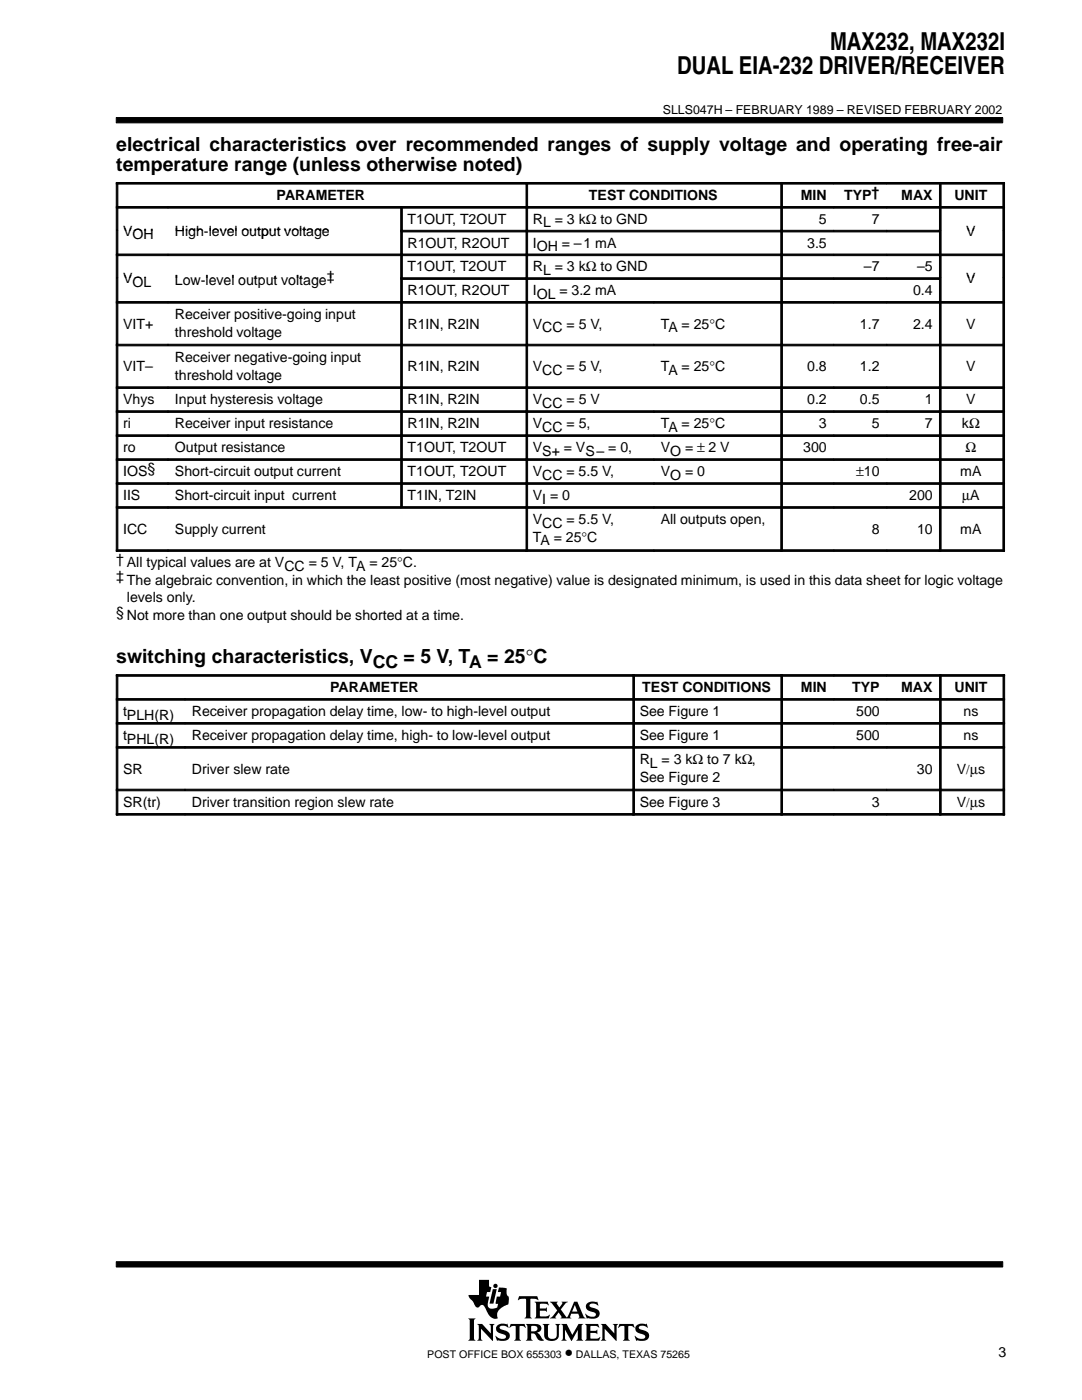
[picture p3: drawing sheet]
<svg xmlns="http://www.w3.org/2000/svg" width="216mm" height="279mm" viewBox="0 0 216 279" stroke-linecap="round" stroke-linejoin="round" font-family="sans-serif">
<g fill="#000" stroke="#000" stroke-width=".2">
<path d="M23.2 23.5h176.9v1h-176.9z" fill-rule="evenodd"/>
<path d="M23.2 251.8h176.9v1.1h-176.9z" fill-rule="evenodd"/>
</g>
<g fill="#000">
<path d="M98.3 257.3h.8l-.6 2.9h-.8z"/>
<path d="M93.4 263.1h1.5l-.3 .4v3.7l.3 .4h-1.5l.3-.4v-3.7z" fill-rule="evenodd"/>
<path d="M95.2 264.2h1l1.7 1.9v-1.5l-.3-.4h1.1l-.3 .4v3l-2.4-2.4v2l.3 .4h-1.1l.3-.6v-2.3z" fill-rule="evenodd"/>
<path d="M95.6 255.4h2v1.3l.4 .2-.2 1h-.6l-.2 .9h.6l-.3 1.2 .1 .7a.9 .9 0 0 0 1.2 .4l.6-.1 .2-.8-.5-.1 .2-1.3h.7l.2-.9h-.7l.3-1 1.5 .2v1.1l.2 .4 .2 .2v.7a.81 .81 0 0 1-.6 1 2.73 2.73 0 0 0-1.7 1.7l.1 .9h-.1a1.81 1.81 0 0 1-2.1-1.5l-.3-.6a.7 .7 0 0 0-.6-.6 .7 .7 0 0 0-.7 .5 1.12 1.12 0 0 1-1.1-1l-.7-.8-.2-.7h2.1z" fill-rule="evenodd"/>
<path d="M99.2 264.6a1.71 1.71 0 0 1 1.7-.4l.2 .1 .1-.1 .3 .8-.6-.3-.8-.1a.41 .41 0 0 0-.4 .5 .41 .41 0 0 0 .5 .3 1.29 1.29 0 0 1 1.5 1.4 1.08 1.08 0 0 1-1.2 .8l-1.1-.1-.2 .1-.4-1 .8 .5 .5 .1 .6-.1 .3-.2a.72 .72 0 0 0-.9-.7 .99 .99 0 0 1-1-.5 .99 .99 0 0 1 .1-1.1z" fill-rule="evenodd"/>
<path d="M101.9 264.2h2.8l.2 .8-.7-.4h-.4l-.1 .2v2.4l.3 .4h-1.4l.3-.4v-2.4l-.1-.2h-.5l-.7 .4z" fill-rule="evenodd"/>
<path d="M103.6 258.7h3.6l.2 .8-.4-.3-1.2 .1v3.5l.3 .3h-1.4l.2-.2 .1-.3v-3.2l-.1-.2h-.8l-.7 .3z" fill-rule="evenodd"/>
<path d="M104.9 264.2h1.9a.9 .9 0 0 1 1 .4 .9 .9 0 0 1 0 1.1l-.7 .2 .5 .4 .9 1.2a1.2 1.2 0 0 1-1.6-1l-.3-.3-.6-.1v1l.3 .5h-1.4l.3-.6v-2.3z" fill-rule="evenodd"/>
<path d="M106.7 259.8h2.6l.1 .7-.5-.3-1.2 .1v.8h1.1l.3-.2v.9l-.4-.2h-1v1l.2 .1h1.2l.5-.3h.1l-.2 .7h-2.8l.3-.5v-2.3z" fill-rule="evenodd"/>
<path d="M108.3 264.2h1.3l-.3 .4v2a.65 .65 0 0 0 .7 .6h.6l.4-.4 .1-2.1-.3-.5h1l-.3 .4v1.8a1.54 1.54 0 0 1-2.4 1l-.5-.7v-2.1z" fill-rule="evenodd"/>
<path d="M112 264.2h1.1l1.1 2.2 1.2-2.2h1l-.3 .4v2.6l.3 .4h-1.4l.3-.4v-1.8l-1.3 2.2-1.3-2.2v1.7l.4 .5h-1.1l.3-.6v-2.3z" fill-rule="evenodd"/>
<path d="M109.7 259.8h1.6l-.2 .3 .5 .8 .6-.8-.1-.3h1.2l-.4 .3-1 1.2 1.2 1.6 1.5-3.1h.6l1.2 2.9 .4 .4-1.4-.1a.22 .22 0 0 0 .2-.1 .22 .22 0 0 0 0-.3l-.2-.4h-1.4l-.2 .7 .2 .2h-2.2l.2-.3-.5-.9-.7 .9 .2 .3h-1.3l.6-.4 .9-1.2z" fill-rule="evenodd"/>
<path d="M117.1 260.2a2.08 2.08 0 0 1 1.9-.3l.2-.2 .1 .9a1.22 1.22 0 0 0-1.7-.1 .82 .82 0 0 0 .9 .6 1.06 1.06 0 0 1 1.2 1.1 1.06 1.06 0 0 1-1.2 1l-1.2-.1-.2 .1-.3-1 .8 .5 .8 .1a.46 .46 0 0 0 .5-.5 .46 .46 0 0 0-.5-.4l-.2-.1a1.11 1.11 0 0 1-1.2-1.5z" fill-rule="evenodd"/>
<path d="M116.7 264.2h2.6l.2 .8-.6-.4-1.1 .1v.9h1.1l.3-.2v.9l-.4-.3h-1v1.1l1.3 .1 .7-.4-.3 .8h-2.8l.3-.4v-2.6z" fill-rule="evenodd"/>
<path d="M119.9 264.2h1l1.7 1.9v-1.5l-.3-.4h1l-.3 .4v3l-2.3-2.4v2l.3 .4h-1.1l.3-.4v-2.6z" fill-rule="evenodd"/>
<path d="M123.6 264.2h2.8l.2 .8-.6-.4h-.5l-.1 .2v2.4l.3 .4h-1.4l.3-.4v-2.4l-.1-.2h-.5l-.7 .4z" fill-rule="evenodd"/>
<path d="M127 264.6a1.74 1.74 0 0 1 1.6-.4l.3 .1 .1-.1 .3 .8h-.1a1.2 1.2 0 0 0-1.7-.1 1.47 1.47 0 0 0 1.3 .7 1.03 1.03 0 0 1 .7 1.2 1.03 1.03 0 0 1-1.2 .8l-1.1-.1-.2 .1-.4-1 .9 .5 .9 .1a.45 .45 0 0 0 .4-.6 .45 .45 0 0 0-.6-.3l-.2-.1a1.11 1.11 0 0 1-1.2-1.4z" fill-rule="evenodd"/>
<circle cx="98.9" cy="256.6" r=".43"/>
</g>
<g fill="#fff">
<path d="M114.7 260.4l.5 1.4h-1z"/>
<path d="M106 264.7l.6-.1a.56 .56 0 0 1 .6 .5 .56 .56 0 0 1-.6 .6h-.6z" fill-rule="evenodd"/>
</g>
<g fill="#000" stroke="#000" stroke-width=".2">
<path d="M23.2 36.4h.3v4.8h-.3z" fill-rule="evenodd"/>
<path d="M23.2 36.4h81.7v.3h-81.7z" fill-rule="evenodd"/>
<path d="M105 36.4h.3v4.8h-.3z" fill-rule="evenodd"/>
<path d="M105 36.4h50.8v.3h-50.8z" fill-rule="evenodd"/>
<path d="M155.8 36.4h.3v4.8h-.3z" fill-rule="evenodd"/>
<path d="M155.8 36.4h10.5v.3h-10.5z" fill-rule="evenodd"/>
<path d="M166.3 36.4h10.6v.3h-10.6z" fill-rule="evenodd"/>
<path d="M176.9 36.4h10.5v.3h-10.5z" fill-rule="evenodd"/>
<path d="M187.5 36.4h.3v4.8h-.3z" fill-rule="evenodd"/>
<path d="M187.5 36.4h12.9v.3h-12.9z" fill-rule="evenodd"/>
<path d="M200.1 36.4h.3v4.8h-.3z" fill-rule="evenodd"/>
<path d="M23.2 41.2h.3v4.7h-.3z" fill-rule="evenodd"/>
<path d="M23.2 41.2h10.3v.3h-10.3z" fill-rule="evenodd"/>
<path d="M23.2 46h.3v4.7h-.3z" fill-rule="evenodd"/>
<path d="M23.2 50.7h.3v4.7h-.3z" fill-rule="evenodd"/>
<path d="M23.2 50.7h10.3v.3h-10.3z" fill-rule="evenodd"/>
<path d="M23.2 55.4h.3v4.8h-.3z" fill-rule="evenodd"/>
<path d="M33.5 41.2h46.4v.3h-46.4z" fill-rule="evenodd"/>
<path d="M33.5 50.7h46.4v.3h-46.4z" fill-rule="evenodd"/>
<path d="M80 41.2h.3v4.7h-.3z" fill-rule="evenodd"/>
<path d="M80 41.2h24.9v.3h-24.9z" fill-rule="evenodd"/>
<path d="M80 46h.3v4.7h-.3z" fill-rule="evenodd"/>
<path d="M80 46h24.9v.3h-24.9z" fill-rule="evenodd"/>
<path d="M80 50.7h.3v4.7h-.3z" fill-rule="evenodd"/>
<path d="M80 50.7h24.9v.3h-24.9z" fill-rule="evenodd"/>
<path d="M80 55.4h.3v4.8h-.3z" fill-rule="evenodd"/>
<path d="M80 55.4h24.9v.4h-24.9z" fill-rule="evenodd"/>
<path d="M105 41.2h.3v4.7h-.3z" fill-rule="evenodd"/>
<path d="M105 41.2h50.8v.3h-50.8z" fill-rule="evenodd"/>
<path d="M105 46h.3v4.7h-.3z" fill-rule="evenodd"/>
<path d="M105 46h50.8v.3h-50.8z" fill-rule="evenodd"/>
<path d="M105 50.7h.3v4.7h-.3z" fill-rule="evenodd"/>
<path d="M105 50.7h50.8v.3h-50.8z" fill-rule="evenodd"/>
<path d="M105 55.4h.3v4.8h-.3z" fill-rule="evenodd"/>
<path d="M105 55.4h50.8v.4h-50.8z" fill-rule="evenodd"/>
<path d="M155.8 41.2h.3v4.7h-.3z" fill-rule="evenodd"/>
<path d="M155.8 41.2h10.5v.3h-10.5z" fill-rule="evenodd"/>
<path d="M155.8 46h.3v4.7h-.3z" fill-rule="evenodd"/>
<path d="M155.8 46h10.5v.3h-10.5z" fill-rule="evenodd"/>
<path d="M155.8 50.7h.3v4.7h-.3z" fill-rule="evenodd"/>
<path d="M155.8 50.7h10.5v.3h-10.5z" fill-rule="evenodd"/>
<path d="M155.8 55.4h.3v4.8h-.3z" fill-rule="evenodd"/>
<path d="M155.8 55.4h10.5v.4h-10.5z" fill-rule="evenodd"/>
<path d="M166.3 41.2h10.6v.3h-10.6z" fill-rule="evenodd"/>
<path d="M166.3 46h10.6v.3h-10.6z" fill-rule="evenodd"/>
<path d="M166.3 50.7h10.6v.3h-10.6z" fill-rule="evenodd"/>
<path d="M166.3 55.4h10.6v.4h-10.6z" fill-rule="evenodd"/>
<path d="M176.9 41.2h10.5v.3h-10.5z" fill-rule="evenodd"/>
<path d="M176.9 46h10.5v.3h-10.5z" fill-rule="evenodd"/>
<path d="M176.9 50.7h10.5v.3h-10.5z" fill-rule="evenodd"/>
<path d="M176.9 55.4h10.5v.4h-10.5z" fill-rule="evenodd"/>
<path d="M187.5 41.2h.3v4.7h-.3z" fill-rule="evenodd"/>
<path d="M187.5 41.2h12.9v.3h-12.9z" fill-rule="evenodd"/>
<path d="M187.5 46h.3v4.7h-.3z" fill-rule="evenodd"/>
<path d="M187.5 50.7h.3v4.7h-.3z" fill-rule="evenodd"/>
<path d="M187.5 50.7h12.9v.3h-12.9z" fill-rule="evenodd"/>
<path d="M187.5 55.4h.3v4.8h-.3z" fill-rule="evenodd"/>
<path d="M200.1 41.2h.3v4.7h-.3z" fill-rule="evenodd"/>
<path d="M200.1 46h.3v4.7h-.3z" fill-rule="evenodd"/>
<path d="M200.1 50.7h.3v4.7h-.3z" fill-rule="evenodd"/>
<path d="M200.1 55.4h.3v4.8h-.3z" fill-rule="evenodd"/>
<path d="M23.2 60.2h.3v8.5h-.3z" fill-rule="evenodd"/>
<path d="M23.2 60.2h10.3v.3h-10.3z" fill-rule="evenodd"/>
<path d="M23.2 68.7h.3v8.5h-.3z" fill-rule="evenodd"/>
<path d="M23.2 68.7h10.3v.3h-10.3z" fill-rule="evenodd"/>
<path d="M23.2 77.2h.3v4.8h-.3z" fill-rule="evenodd"/>
<path d="M23.2 77.2h10.3v.3h-10.3z" fill-rule="evenodd"/>
<path d="M33.5 60.2h46.4v.3h-46.4z" fill-rule="evenodd"/>
<path d="M33.5 68.7h46.4v.3h-46.4z" fill-rule="evenodd"/>
<path d="M33.5 77.2h46.4v.3h-46.4z" fill-rule="evenodd"/>
<path d="M80 60.2h.3v8.5h-.3z" fill-rule="evenodd"/>
<path d="M80 60.2h24.9v.3h-24.9z" fill-rule="evenodd"/>
<path d="M80 68.7h.3v8.5h-.3z" fill-rule="evenodd"/>
<path d="M80 68.7h24.9v.3h-24.9z" fill-rule="evenodd"/>
<path d="M80 77.2h.3v4.8h-.3z" fill-rule="evenodd"/>
<path d="M80 77.2h24.9v.3h-24.9z" fill-rule="evenodd"/>
<path d="M105 60.2h.3v8.5h-.3z" fill-rule="evenodd"/>
<path d="M105 60.2h25.5v.3h-25.5z" fill-rule="evenodd"/>
<path d="M105 68.7h.3v8.5h-.3z" fill-rule="evenodd"/>
<path d="M105 68.7h25.5v.3h-25.5z" fill-rule="evenodd"/>
<path d="M105 77.2h.3v4.8h-.3z" fill-rule="evenodd"/>
<path d="M105 77.2h50.8v.3h-50.8z" fill-rule="evenodd"/>
<path d="M130.5 60.2h25.3v.3h-25.3z" fill-rule="evenodd"/>
<path d="M130.5 68.7h25.3v.3h-25.3z" fill-rule="evenodd"/>
<path d="M155.8 60.2h.3v8.5h-.3z" fill-rule="evenodd"/>
<path d="M155.8 60.2h10.5v.3h-10.5z" fill-rule="evenodd"/>
<path d="M155.8 68.7h.3v8.5h-.3z" fill-rule="evenodd"/>
<path d="M155.8 68.7h10.5v.3h-10.5z" fill-rule="evenodd"/>
<path d="M155.8 77.2h.3v4.8h-.3z" fill-rule="evenodd"/>
<path d="M155.8 77.2h10.5v.3h-10.5z" fill-rule="evenodd"/>
<path d="M166.3 60.2h10.6v.3h-10.6z" fill-rule="evenodd"/>
<path d="M166.3 68.7h10.6v.3h-10.6z" fill-rule="evenodd"/>
<path d="M166.3 77.2h10.6v.3h-10.6z" fill-rule="evenodd"/>
<path d="M176.9 60.2h10.5v.3h-10.5z" fill-rule="evenodd"/>
<path d="M176.9 68.7h10.5v.3h-10.5z" fill-rule="evenodd"/>
<path d="M176.9 77.2h10.5v.3h-10.5z" fill-rule="evenodd"/>
<path d="M187.5 60.2h.3v8.5h-.3z" fill-rule="evenodd"/>
<path d="M187.5 60.2h12.9v.3h-12.9z" fill-rule="evenodd"/>
<path d="M187.5 68.7h.3v8.5h-.3z" fill-rule="evenodd"/>
<path d="M187.5 68.7h12.9v.3h-12.9z" fill-rule="evenodd"/>
<path d="M187.5 77.2h.3v4.8h-.3z" fill-rule="evenodd"/>
<path d="M187.5 77.2h12.9v.3h-12.9z" fill-rule="evenodd"/>
<path d="M200.1 60.2h.3v8.5h-.3z" fill-rule="evenodd"/>
<path d="M200.1 68.7h.3v8.5h-.3z" fill-rule="evenodd"/>
<path d="M200.1 77.2h.3v4.8h-.3z" fill-rule="evenodd"/>
<path d="M23.2 82h.3v4.8h-.3z" fill-rule="evenodd"/>
<path d="M23.2 82h10.3v.3h-10.3z" fill-rule="evenodd"/>
<path d="M23.2 86.8h.3v4.7h-.3z" fill-rule="evenodd"/>
<path d="M23.2 86.8h10.3v.3h-10.3z" fill-rule="evenodd"/>
<path d="M23.2 91.6h.3v4.7h-.3z" fill-rule="evenodd"/>
<path d="M23.2 91.6h10.3v.3h-10.3z" fill-rule="evenodd"/>
<path d="M23.2 96.3h.3v4.8h-.3z" fill-rule="evenodd"/>
<path d="M23.2 96.3h10.3v.4h-10.3z" fill-rule="evenodd"/>
<path d="M33.5 82h46.4v.3h-46.4z" fill-rule="evenodd"/>
<path d="M33.5 86.8h46.4v.3h-46.4z" fill-rule="evenodd"/>
<path d="M33.5 91.6h46.4v.3h-46.4z" fill-rule="evenodd"/>
<path d="M33.5 96.3h46.4v.4h-46.4z" fill-rule="evenodd"/>
<path d="M80 82h.3v4.8h-.3z" fill-rule="evenodd"/>
<path d="M80 82h24.9v.3h-24.9z" fill-rule="evenodd"/>
<path d="M80 86.8h.3v4.7h-.3z" fill-rule="evenodd"/>
<path d="M80 86.8h24.9v.3h-24.9z" fill-rule="evenodd"/>
<path d="M80 91.6h.3v4.7h-.3z" fill-rule="evenodd"/>
<path d="M80 91.6h24.9v.3h-24.9z" fill-rule="evenodd"/>
<path d="M80 96.3h.3v4.8h-.3z" fill-rule="evenodd"/>
<path d="M80 96.3h24.9v.4h-24.9z" fill-rule="evenodd"/>
<path d="M105 82h.3v4.8h-.3z" fill-rule="evenodd"/>
<path d="M105 82h25.5v.3h-25.5z" fill-rule="evenodd"/>
<path d="M105 86.8h.3v4.7h-.3z" fill-rule="evenodd"/>
<path d="M105 86.8h25.5v.3h-25.5z" fill-rule="evenodd"/>
<path d="M105 91.6h.3v4.7h-.3z" fill-rule="evenodd"/>
<path d="M105 91.6h25.5v.3h-25.5z" fill-rule="evenodd"/>
<path d="M105 96.3h.3v4.8h-.3z" fill-rule="evenodd"/>
<path d="M105 96.3h25.5v.4h-25.5z" fill-rule="evenodd"/>
<path d="M130.5 82h25.3v.3h-25.3z" fill-rule="evenodd"/>
<path d="M130.5 86.8h25.3v.3h-25.3z" fill-rule="evenodd"/>
<path d="M130.5 91.6h25.3v.3h-25.3z" fill-rule="evenodd"/>
<path d="M130.5 96.3h25.3v.4h-25.3z" fill-rule="evenodd"/>
<path d="M155.8 82h.3v4.8h-.3z" fill-rule="evenodd"/>
<path d="M155.8 82h10.5v.3h-10.5z" fill-rule="evenodd"/>
<path d="M155.8 86.8h.3v4.7h-.3z" fill-rule="evenodd"/>
<path d="M155.8 86.8h10.5v.3h-10.5z" fill-rule="evenodd"/>
<path d="M155.8 91.6h.3v4.7h-.3z" fill-rule="evenodd"/>
<path d="M155.8 91.6h10.5v.3h-10.5z" fill-rule="evenodd"/>
<path d="M155.8 96.3h.3v4.8h-.3z" fill-rule="evenodd"/>
<path d="M155.8 96.3h10.5v.4h-10.5z" fill-rule="evenodd"/>
<path d="M166.3 82h10.6v.3h-10.6z" fill-rule="evenodd"/>
<path d="M166.3 86.8h10.6v.3h-10.6z" fill-rule="evenodd"/>
<path d="M166.3 91.6h10.6v.3h-10.6z" fill-rule="evenodd"/>
<path d="M166.3 96.3h10.6v.4h-10.6z" fill-rule="evenodd"/>
<path d="M176.9 82h10.5v.3h-10.5z" fill-rule="evenodd"/>
<path d="M176.9 86.8h10.5v.3h-10.5z" fill-rule="evenodd"/>
<path d="M176.9 91.6h10.5v.3h-10.5z" fill-rule="evenodd"/>
<path d="M176.9 96.3h10.5v.4h-10.5z" fill-rule="evenodd"/>
<path d="M187.5 82h.3v4.8h-.3z" fill-rule="evenodd"/>
<path d="M187.5 82h12.9v.3h-12.9z" fill-rule="evenodd"/>
<path d="M187.5 86.8h.3v4.7h-.3z" fill-rule="evenodd"/>
<path d="M187.5 86.8h12.9v.3h-12.9z" fill-rule="evenodd"/>
<path d="M187.5 91.6h.3v4.7h-.3z" fill-rule="evenodd"/>
<path d="M187.5 91.6h12.9v.3h-12.9z" fill-rule="evenodd"/>
<path d="M187.5 96.3h.3v4.8h-.3z" fill-rule="evenodd"/>
<path d="M187.5 96.3h12.9v.4h-12.9z" fill-rule="evenodd"/>
<path d="M200.1 82h.3v4.8h-.3z" fill-rule="evenodd"/>
<path d="M200.1 86.8h.3v4.7h-.3z" fill-rule="evenodd"/>
<path d="M200.1 91.6h.3v4.7h-.3z" fill-rule="evenodd"/>
<path d="M200.1 96.3h.3v4.8h-.3z" fill-rule="evenodd"/>
<path d="M23.2 101.1h.3v8.9h-.3z" fill-rule="evenodd"/>
<path d="M23.2 101.1h10.3v.3h-10.3z" fill-rule="evenodd"/>
<path d="M23.2 109.7h10.3v.3h-10.3z" fill-rule="evenodd"/>
<path d="M33.5 101.1h46.4v.3h-46.4z" fill-rule="evenodd"/>
<path d="M33.5 109.7h46.4v.3h-46.4z" fill-rule="evenodd"/>
<path d="M80 101.1h24.9v.3h-24.9z" fill-rule="evenodd"/>
<path d="M80 109.7h24.9v.3h-24.9z" fill-rule="evenodd"/>
<path d="M105 101.1h.3v8.9h-.3z" fill-rule="evenodd"/>
<path d="M105 101.1h25.5v.3h-25.5z" fill-rule="evenodd"/>
<path d="M105 109.7h25.5v.3h-25.5z" fill-rule="evenodd"/>
<path d="M130.5 101.1h25.3v.3h-25.3z" fill-rule="evenodd"/>
<path d="M130.5 109.7h25.3v.3h-25.3z" fill-rule="evenodd"/>
<path d="M155.8 101.1h.3v8.9h-.3z" fill-rule="evenodd"/>
<path d="M155.8 101.1h10.5v.3h-10.5z" fill-rule="evenodd"/>
<path d="M155.8 109.7h10.5v.3h-10.5z" fill-rule="evenodd"/>
<path d="M166.3 101.1h10.6v.3h-10.6z" fill-rule="evenodd"/>
<path d="M166.3 109.7h10.6v.3h-10.6z" fill-rule="evenodd"/>
<path d="M176.9 101.1h10.5v.3h-10.5z" fill-rule="evenodd"/>
<path d="M176.9 109.7h10.5v.3h-10.5z" fill-rule="evenodd"/>
<path d="M187.5 101.1h.3v8.9h-.3z" fill-rule="evenodd"/>
<path d="M187.5 101.1h12.9v.3h-12.9z" fill-rule="evenodd"/>
<path d="M187.5 109.7h12.9v.3h-12.9z" fill-rule="evenodd"/>
<path d="M200.1 101.1h.3v8.9h-.3z" fill-rule="evenodd"/>
<path d="M23.2 134.6h.3v4.8h-.3z" fill-rule="evenodd"/>
<path d="M23.2 134.6h103.1v.4h-103.1z" fill-rule="evenodd"/>
<path d="M23.2 139.4h.3v4.8h-.3z" fill-rule="evenodd"/>
<path d="M23.2 139.4h13.7v.3h-13.7z" fill-rule="evenodd"/>
<path d="M36.9 139.4h89.4v.3h-89.4z" fill-rule="evenodd"/>
<path d="M126.3 134.6h.3v4.8h-.3z" fill-rule="evenodd"/>
<path d="M126.3 134.6h29.5v.4h-29.5z" fill-rule="evenodd"/>
<path d="M126.3 139.4h.3v4.8h-.3z" fill-rule="evenodd"/>
<path d="M126.3 139.4h29.5v.3h-29.5z" fill-rule="evenodd"/>
<path d="M155.8 134.6h.3v4.8h-.3z" fill-rule="evenodd"/>
<path d="M155.8 134.6h10.5v.4h-10.5z" fill-rule="evenodd"/>
<path d="M155.8 139.4h.3v4.8h-.3z" fill-rule="evenodd"/>
<path d="M155.8 139.4h10.5v.3h-10.5z" fill-rule="evenodd"/>
<path d="M166.4 134.6h10.5v.4h-10.5z" fill-rule="evenodd"/>
<path d="M166.4 139.4h10.5v.3h-10.5z" fill-rule="evenodd"/>
<path d="M176.9 134.6h10.6v.4h-10.6z" fill-rule="evenodd"/>
<path d="M176.9 139.4h10.6v.3h-10.6z" fill-rule="evenodd"/>
<path d="M187.5 134.6h.3v4.8h-.3z" fill-rule="evenodd"/>
<path d="M187.5 134.6h13v.4h-13z" fill-rule="evenodd"/>
<path d="M187.5 139.4h.3v4.8h-.3z" fill-rule="evenodd"/>
<path d="M187.5 139.4h13v.3h-13z" fill-rule="evenodd"/>
<path d="M200.1 134.6h.4v4.8h-.4z" fill-rule="evenodd"/>
<path d="M200.1 139.4h.4v4.8h-.4z" fill-rule="evenodd"/>
<path d="M23.2 144.2h.3v4.8h-.3z" fill-rule="evenodd"/>
<path d="M23.2 144.2h13.7v.3h-13.7z" fill-rule="evenodd"/>
<path d="M23.2 149h.3v8.5h-.3z" fill-rule="evenodd"/>
<path d="M23.2 149h13.7v.3h-13.7z" fill-rule="evenodd"/>
<path d="M23.2 157.5h.3v5.2h-.3z" fill-rule="evenodd"/>
<path d="M23.2 157.5h13.7v.3h-13.7z" fill-rule="evenodd"/>
<path d="M36.9 144.2h89.4v.3h-89.4z" fill-rule="evenodd"/>
<path d="M36.9 149h89.4v.3h-89.4z" fill-rule="evenodd"/>
<path d="M36.9 157.5h89.4v.3h-89.4z" fill-rule="evenodd"/>
<path d="M126.3 144.2h.3v4.8h-.3z" fill-rule="evenodd"/>
<path d="M126.3 144.2h29.5v.3h-29.5z" fill-rule="evenodd"/>
<path d="M126.3 149h.3v8.5h-.3z" fill-rule="evenodd"/>
<path d="M126.3 149h29.5v.3h-29.5z" fill-rule="evenodd"/>
<path d="M126.3 157.5h.3v5.2h-.3z" fill-rule="evenodd"/>
<path d="M126.3 157.5h29.5v.3h-29.5z" fill-rule="evenodd"/>
<path d="M155.8 144.2h.3v4.8h-.3z" fill-rule="evenodd"/>
<path d="M155.8 144.2h10.5v.3h-10.5z" fill-rule="evenodd"/>
<path d="M155.8 149h.3v8.5h-.3z" fill-rule="evenodd"/>
<path d="M155.8 149h10.5v.3h-10.5z" fill-rule="evenodd"/>
<path d="M155.8 157.5h.3v5.2h-.3z" fill-rule="evenodd"/>
<path d="M155.8 157.5h10.5v.3h-10.5z" fill-rule="evenodd"/>
<path d="M166.4 144.2h10.5v.3h-10.5z" fill-rule="evenodd"/>
<path d="M166.4 149h10.5v.3h-10.5z" fill-rule="evenodd"/>
<path d="M166.4 157.5h10.5v.3h-10.5z" fill-rule="evenodd"/>
<path d="M176.9 144.2h10.6v.3h-10.6z" fill-rule="evenodd"/>
<path d="M176.9 149h10.6v.3h-10.6z" fill-rule="evenodd"/>
<path d="M176.9 157.5h10.6v.3h-10.6z" fill-rule="evenodd"/>
<path d="M187.5 144.2h.3v4.8h-.3z" fill-rule="evenodd"/>
<path d="M187.5 144.2h13v.3h-13z" fill-rule="evenodd"/>
<path d="M187.5 149h.3v8.5h-.3z" fill-rule="evenodd"/>
<path d="M187.5 149h13v.3h-13z" fill-rule="evenodd"/>
<path d="M187.5 157.5h.3v5.2h-.3z" fill-rule="evenodd"/>
<path d="M187.5 157.5h13v.3h-13z" fill-rule="evenodd"/>
<path d="M200.1 144.2h.4v4.8h-.4z" fill-rule="evenodd"/>
<path d="M200.1 149h.4v8.5h-.4z" fill-rule="evenodd"/>
<path d="M200.1 157.5h.4v5.2h-.4z" fill-rule="evenodd"/>
<path d="M23.2 162.4h13.7v.3h-13.7z" fill-rule="evenodd"/>
<path d="M36.9 162.4h89.4v.3h-89.4z" fill-rule="evenodd"/>
<path d="M126.3 162.4h29.5v.3h-29.5z" fill-rule="evenodd"/>
<path d="M155.8 162.4h10.5v.3h-10.5z" fill-rule="evenodd"/>
<path d="M166.4 162.4h10.5v.3h-10.5z" fill-rule="evenodd"/>
<path d="M176.9 162.4h10.6v.3h-10.6z" fill-rule="evenodd"/>
<path d="M187.5 162.4h13v.3h-13z" fill-rule="evenodd"/>
</g>
<g font-size="4.9">
<text x="165.6" y="9.9">MAX232, MAX232I</text>
<text x="135.1" y="14.8">DUAL EIA-232 DRIVER/RECEIVER</text>
</g>
<g font-size="3.9">
<text x="23.2" y="30.2">electrical characteristics over recommended ranges of supply voltage and operating free-air</text>
<text x="23.2" y="34.1">temperature range (unless otherwise noted)</text>
<text x="23.2" y="132.3">switching characteristics, V</text>
</g>
<g font-size="3.5">
<text x="74.4" y="133.2">CC = 5 V, TA = 25°C</text>
<text x="112.7" y="271">•</text>
</g>
<g font-size="2.8">
<text x="55.2" y="39.9">PARAMETER</text>
<text x="117.5" y="39.9">TEST CONDITIONS</text>
<text x="159.8" y="39.9">MIN</text>
<text x="168.4" y="39.9">TYP†</text>
<text x="179.8" y="39.9">MAX</text>
<text x="190.4" y="39.9">UNIT</text>
<text x="24.6" y="47.1">VOH</text>
<text x="34.9" y="47.1">High level output voltage</text>
<text x="34.9" y="47.1">High-level output voltage</text>
<text x="81.3" y="44.7">T1OUT, T2OUT</text>
<text x="106.3" y="44.7">RL = 3 kΩ to GND</text>
<text x="163.4" y="44.7">5</text>
<text x="173.9" y="44.7">7</text>
<text x="192.8" y="47.1">V</text>
<text x="81.3" y="49.4">R1OUT, R2OUT</text>
<text x="106.3" y="49.4">IOH = –1 mA</text>
<text x="161.1" y="49.4">3.5</text>
<text x="24.6" y="56.5">VOL</text>
<text x="34.9" y="56.8">Low level output voltage‡</text>
<text x="34.9" y="56.8">Low-level output voltage‡</text>
<text x="81.3" y="54.2">T1OUT, T2OUT</text>
<text x="81.3" y="58.9">R1OUT, R2OUT</text>
<text x="106.3" y="54.2">RL = 3 kΩ to GND</text>
<text x="106.3" y="58.9">IOL = 3.2 mA</text>
<text x="172.4" y="54.2">–7</text>
<text x="182.2" y="58.9">0.4</text>
<text x="183" y="54.2">–5</text>
<text x="192.8" y="56.5">V</text>
<text x="24.6" y="65.6">VIT+</text>
<text x="34.9" y="63.7">Receiver positive-going input</text>
<text x="81.3" y="65.6">R1IN, R2IN</text>
<text x="106.3" y="65.6">VCC = 5 V,</text>
<text x="131.8" y="65.6">TA = 25°C</text>
<text x="171.6" y="65.6">1.7</text>
<text x="182.2" y="65.6">2.4</text>
<text x="192.8" y="65.6">V</text>
<text x="34.9" y="67.2">threshold voltage</text>
<text x="24.6" y="74.1">VIT–</text>
<text x="34.9" y="72.2">Receiver negative-going input</text>
<text x="34.9" y="75.7">threshold voltage</text>
<text x="81.3" y="74.1">R1IN, R2IN</text>
<text x="106.3" y="74.1">VCC = 5 V,</text>
<text x="131.8" y="74.1">TA = 25°C</text>
<text x="161.1" y="74.1">0.8</text>
<text x="171.6" y="74.1">1.2</text>
<text x="192.8" y="74.1">V</text>
<text x="24.6" y="80.7">Vhys</text>
<text x="34.9" y="80.7">Input hysteresis voltage</text>
<text x="81.3" y="80.7">R1IN, R2IN</text>
<text x="106.3" y="80.7">VCC = 5 V</text>
<text x="161.1" y="80.7">0.2</text>
<text x="171.6" y="80.7">0.5</text>
<text x="184.5" y="80.7">1</text>
<text x="192.8" y="80.7">V</text>
<text x="24.6" y="85.5">ri</text>
<text x="34.9" y="85.5">Receiver input resistance</text>
<text x="81.3" y="85.5">R1IN, R2IN</text>
<text x="106.3" y="85.5">VCC = 5,</text>
<text x="131.8" y="85.5">TA = 25°C</text>
<text x="163.4" y="85.5">3</text>
<text x="173.9" y="85.5">5</text>
<text x="184.5" y="85.5">7</text>
<text x="191.9" y="85.5">kΩ</text>
<text x="24.6" y="90.3">ro</text>
<text x="24.6" y="95.1">IOS§</text>
<text x="34.9" y="90.3">Output resistance</text>
<text x="34.9" y="95.1">Short-circuit output current</text>
<text x="81.3" y="90.3">T1OUT, T2OUT</text>
<text x="81.3" y="95.1">T1OUT, T2OUT</text>
<text x="106.3" y="90.3">VS+ = VS– = 0,</text>
<text x="106.3" y="95.1">VCC = 5.5 V,</text>
<text x="131.8" y="90.3">VO = ± 2 V</text>
<text x="131.8" y="95.1">VO = 0</text>
<text x="160.3" y="90.3">300</text>
<text x="170.8" y="95.1">±10</text>
<text x="191.6" y="95.1">mA</text>
<text x="192.7" y="90.3">Ω</text>
<text x="24.6" y="99.9">IIS</text>
<text x="34.9" y="99.9">Short-circuit input current</text>
<text x="81.3" y="99.9">T1IN, T2IN</text>
<text x="106.3" y="99.9">VI = 0</text>
<text x="181.4" y="99.9">200</text>
<text x="192" y="99.9">µA</text>
<text x="24.6" y="106.5">ICC</text>
<text x="34.9" y="106.5">Supply current</text>
<text x="106.3" y="104.6">VCC = 5.5 V,</text>
<text x="131.8" y="104.6">All outputs open,</text>
<text x="173.9" y="106.5">8</text>
<text x="183" y="106.5">10</text>
<text x="191.6" y="106.5">mA</text>
<text x="23.2" y="112.5">† All typical values are at V</text>
<text x="56.7" y="113.9">CC = 5 V, TA = 25°C.</text>
<text x="106.3" y="108.2">TA = 25°C</text>
<text x="23.2" y="116">‡ The algebraic convention, in which the least positive (most negative) value is designated minimum, is used in this data sheet for logic voltage</text>
<text x="23.2" y="123.1">§ Not more than one output should be shorted at a time.</text>
<text x="25.3" y="120.2">levels only.</text>
<text x="24.6" y="142.9">tPLH(R)</text>
<text x="38.3" y="142.9">Receiver propagation delay time, low- to high-level output</text>
<text x="65.9" y="138.2">PARAMETER</text>
<text x="127.6" y="142.9">See Figure 1</text>
<text x="128.2" y="138.2">TEST CONDITIONS</text>
<text x="159.8" y="138.2">MIN</text>
<text x="170" y="138.2">TYP</text>
<text x="170.8" y="142.9">500</text>
<text x="179.8" y="138.2">MAX</text>
<text x="190.5" y="138.2">UNIT</text>
<text x="192.3" y="142.9">ns</text>
<text x="24.6" y="147.7">tPHL(R)</text>
<text x="38.3" y="147.7">Receiver propagation delay time, high- to low-level output</text>
<text x="127.6" y="147.7">See Figure 1</text>
<text x="170.8" y="147.7">500</text>
<text x="192.3" y="147.7">ns</text>
<text x="24.6" y="154.4">SR</text>
<text x="38.3" y="154.4">Driver slew rate</text>
<text x="127.6" y="152.5">RL = 3 kΩ to 7 kΩ,</text>
<text x="183" y="154.4">30</text>
<text x="190.9" y="154.4">V/µs</text>
<text x="24.6" y="161">SR(tr)</text>
<text x="38.3" y="161">Driver transition region slew rate</text>
<text x="127.6" y="161">See Figure 3</text>
<text x="127.6" y="156">See Figure 2</text>
<text x="174" y="161">3</text>
<text x="190.9" y="161">V/µs</text>
<text x="199.2" y="270.8">3</text>
</g>
<text font-size="2.5" x="132.3" y="22.7">SLLS047H – FEBRUARY 1989 – REVISED FEBRUARY 2002</text>
<g font-size="2.1">
<text x="85.3" y="271">POST OFFICE BOX 655303</text>
<text x="114.9" y="271">DALLAS, TEXAS 75265</text>
</g>
</svg>
